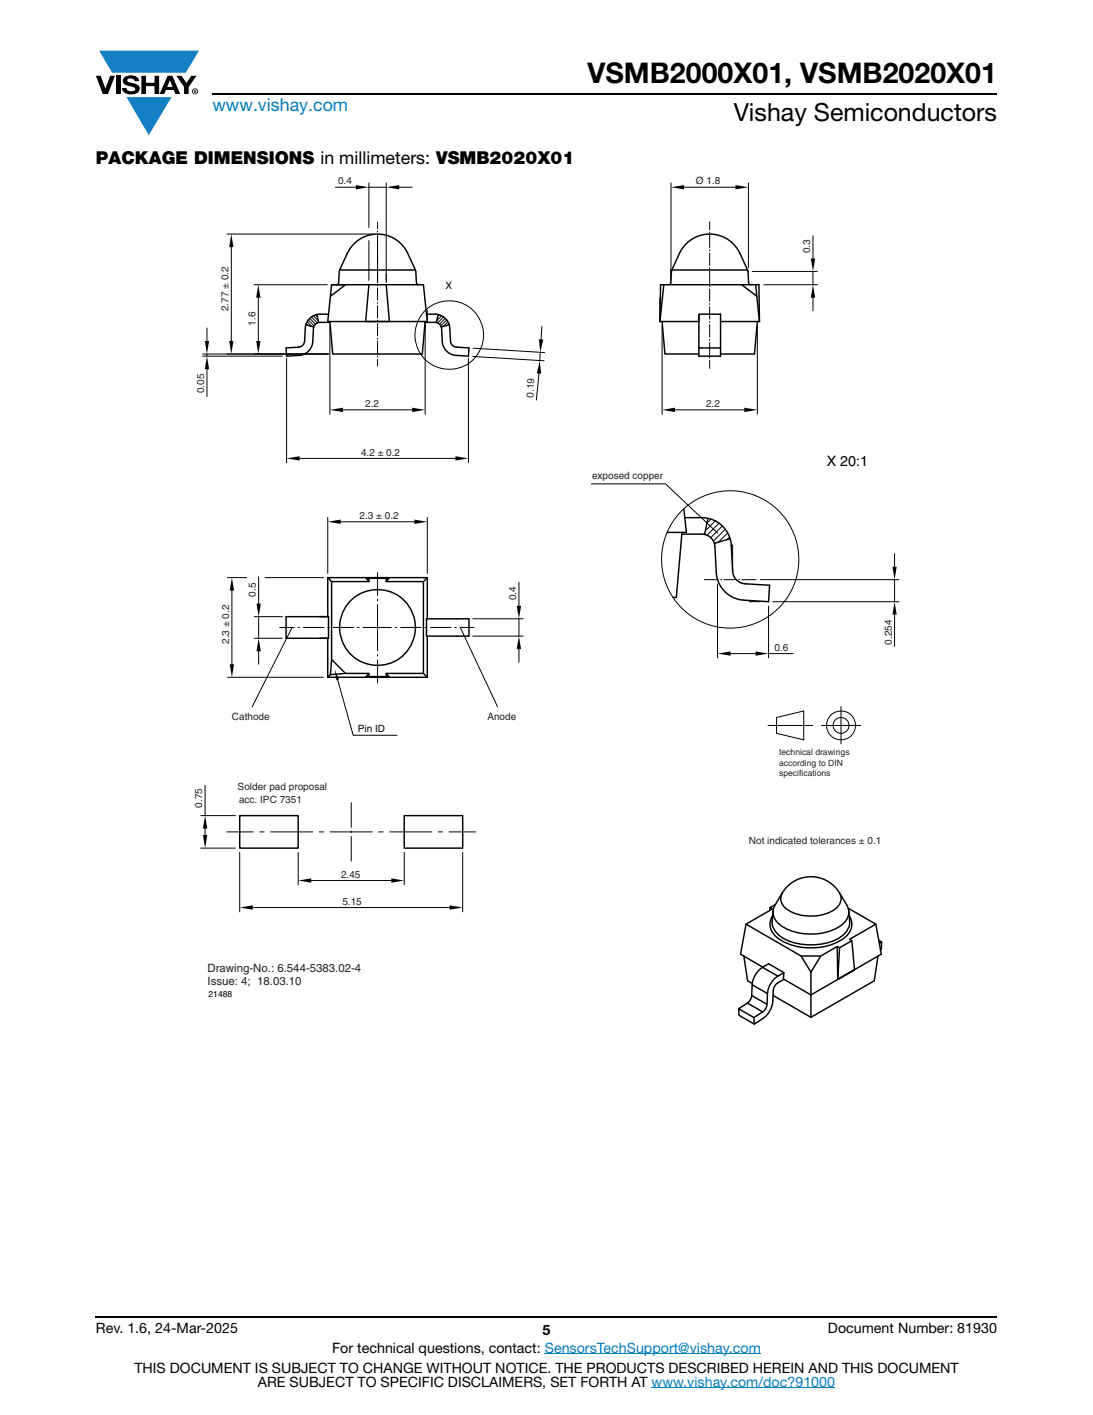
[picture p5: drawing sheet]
<svg xmlns="http://www.w3.org/2000/svg" width="216mm" height="279mm" viewBox="0 0 216 279" stroke-linecap="round" stroke-linejoin="round" font-family="sans-serif">
<g fill="#147fc3">
<path d="M19.6 10h19.7l-2.6 4.3h-1.1h-13.5z"/>
<path d="M25 19.2h8.9l-4.5 7.5z"/>
</g>
<g fill="#000">
<path d="M18.9 15h1l.9 2.5 1-2.5h.9l-1.4 3.6h-1zM22.9 15h.9v3.6h-.9zM24.6 15.3a2.1 2.1 0 0 1 2.8 .3l.1 .4h-.9a.79 .79 0 0 0-.7-.5 .79 .79 0 0 0-.8 .4l.3 .3 1 .2a1.08 1.08 0 0 1 1.2 1 1.08 1.08 0 0 1-1.1 1.2 1.73 1.73 0 0 1-2.4-1.2h.9a.96 .96 0 0 0 .8 .6 .96 .96 0 0 0 .9-.4 1.31 1.31 0 0 0-1.2-.6 1.03 1.03 0 0 1-1.1-.6 1.03 1.03 0 0 1 .2-1.1zM27.9 15h.9v1.3h1.7v-1.3h.9v3.6h-.9v-1.6h-1.7v1.6h-.9zM34.8 15h1.1l.9 1.4 1-1.4h1l-1.5 2.2v1.4h-.9v-1.4z"/>
<path d="M33.6 15.9l.5 1.3h-1.1zM33.1 15l-1.6 3.6h1l.3-.8h1.5l.3 .8h1l-1.6-3.6z"/>
<path d="M38.4 17.8h.2v.2h-.2zM38.3 17.7v.7h.1v-.3l.4 .3-.2-.3 .2-.2-.1-.2z"/>
<path d="M38.1 18a.46 .46 0 0 1 .9 0 .46 .46 0 0 1-.9 0zM37.9 18a.6 .6 0 0 0 1.2 0 .6 .6 0 0 0-1.2 0z"/>
</g>
<path d="M42 18.6h155M18.9 260h178.1" fill="none" stroke="#000" stroke-width=".36"/>
<path d="M107.6 267.3h42.7M128.7 274h36.3" fill="none" stroke="#007ec4" stroke-width=".2"/>
<g fill="none" stroke="#000" stroke-width=".2">
<path d="M66.2 37h4.1M72.9 37h3.4M72.9 36.1v8.8M76.3 36.1v19.7M78.8 37h2.6M132.5 36.1v16.7M135.1 37h10.2M147.8 36.1v16.7M44.8 46.2h28.9M45.7 48.8v18.5M50.2 56.2h14.4M51 58.8v8.5"/>
<path d="M72.9 47.5v7.9M74.6 43.8v1.4M74.6 45.6v.2M74.6 46.3v9.6M74.6 56.2v.2M74.6 56.8v2.5M74.6 59.7v.2M130.4 58.8v4.7M132.5 53v2.4M140.2 43.8v1.6M140.2 45.8v.2M140.2 46.5v2.4"/>
<path d="M140.2 49.4v.2M140.2 50v2.4M140.2 52.9v.2M140.2 53.5v2.5M140.2 56.4v.2M140.2 57.1v2.4M140.2 59.9v.2M148.6 53.6h12.9M150.9 56.2h10.6M160.6 46.6v4.4M160.6 53.6v2.6M160.6 58.8v2.6"/>
<path d="M40 69.9h24.9M40 70.3h15.8M40.9 64.8v2.5M40.9 69.9v.4M40.9 72.9v5.4M56.6 70.7v20.7M60.5 64l.2 .2M60.7 63.5l.9 1M60.9 63.2l1.2 1.1M61.2 62.9l1.1 1.1M61.5 62.6l1.2 1.2M61.9 62.4l1 .9"/>
<path d="M62.3 62.2l.4 .4M65.2 64.4v17.4M74.6 60.4v2.4M74.6 63.2v.3M74.6 63.9v2.4M74.6 66.8v.2M74.6 67.4v2.5M74.6 70.3v.2M74.6 71v1.3M84 63.5v18.3M84.4 61.3v1.8M86.8 62.2l-.3 .4"/>
<path d="M87.3 62.4l-1 .9M87.6 62.6l-1.1 1.2M88 62.9l-1.2 1.1M88.2 63.2l-1.1 1.1M88.5 63.5l-.9 1M88.7 64l-.3 .2M92.5 70.7v20.7M93.4 70.4l14.1 .8M93.5 68.8l14.1 .8M106.5 73.7l-.6 5.3M106.7 69.6l-.1 1.6M107 64.5l-.1 2.5"/>
<path d="M130.8 64.4v17.4M140.2 60.6v2.4M140.2 63.5v.2M140.2 64.1v2.5M140.2 67v.2M140.2 67.6v2.5M140.2 70.5v.2M140.2 71.2v1.5M149.6 64.4v17.4M59.2 90.5h30.8M67.7 80.9h13.7M116.8 95.5h14.7l10.2 9.7"/>
<path d="M133.3 80.9h13.7M44.9 114.1h3.8M45.8 116.6v14.6M51.1 113.9v5.3M52.4 114.1h11.5M64.7 102.2v11M67.3 103h14.5M74.6 113.1v4.5M74.6 118.3v.3M74.6 119.4v9.1M84.4 102.2v11M102.5 115v4.6"/>
<path d="M139.1 114.5h2.8M140.4 102.5l-.7 .8M141.3 102.8l-2 2M141.7 115.3v14.6M142 103.3l-2.3 2.4M142.4 114.5h.2M142.7 103.9l-2.3 2.3M143 114.5h2.4M143.3 104.5l-2.4 2.3M143.7 105.2l-1.8 1.9M144.1 106.1l-.5 .4M144.7 107.6v5.2"/>
<path d="M145.9 114.5h.2M146.5 114.5h2.8M148 118.8h2M150.2 114.5h27.4M151.8 119.7v10.2M152.7 118.8h24.9M176.7 109.3v2.6M176.7 114.5v4.3M44.9 133.7h19M50.2 126h5.6M50.2 121.8h5.6M51.1 121.8v4.2"/>
<path d="M51.1 128.6v2.6M55.2 123.9h2.9M57.7 123.9l-7.9 15.7M58.9 123.9h.3M59.9 123.9h4.1M64.7 123.9h.4M65.8 123.9h4.1M66.7 134.2l3.1 11h8.6M70.6 123.9h.3M71.7 123.9h5.6M74.6 129.2v.4M74.6 130.3v4.6"/>
<path d="M78.1 123.9h.3M79.1 123.9h4.1M83.9 123.9h.4M85 123.9h4.1M89.8 123.9h.3M90.9 123.9h2.7M90.9 123.9l7.4 15.7M93.4 125.6h10M93.4 122.2h10M102.5 122.2v3.4M102.5 128.2v2.5M144.3 129.1h5"/>
<path d="M151.8 129.1h4.9M166.1 139.5v7.4M176.7 121.4v6.2M40.5 155.1v5.9M69.4 158.5v4.8M151.7 143.2h8.9M153.4 141.7l5.4-1.3v5.7l-5.4-1.3zM162.3 143.2h7.7M39.7 167.5h6.8M39.7 161h6.8M40.5 163.6v1.3M44.8 164.3h5.2"/>
<path d="M47.3 168.3v11.7M49.9 179.2h38.9M51.3 164.3h.9M53.4 164.3h8.4M58.9 168.3v6.4M61.5 173.9h15.8M63.1 164.3h.8M65.2 164.3h8.3M69.4 164.1v.3M69.4 165.2v4.8M74.8 164.3h.9M77 164.3h8.3"/>
<path d="M79.8 168.3v6.4M86.6 164.3h.8M88.7 164.3h5.3M91.4 168.3v11.7"/>
<circle cx="88.7" cy="66.2" r="6.8"/>
<circle cx="144.2" cy="110.5" r="13.6"/>
<circle cx="166.1" cy="143.2" r="2.86"/>
<circle cx="166.1" cy="143.2" r="1.57"/>
</g>
<g fill="#000">
<path d="M70.3 36.5l2.6 .5-2.6 .4zM76.3 37l2.5-.5v.9zM132.5 37l2.6-.5v.9zM145.3 36.5l2.5 .5-2.5 .4zM45.7 46.2l.4 2.6h-.8zM51 56.2l.4 2.6h-.8zM160.6 56.2l.4 2.6h-.8zM160.2 51h.8l-.4 2.6zM40.5 67.3h.8l-.4 2.6zM40.9 70.3l.4 2.6h-.8zM45.3 67.3h.8l-.4 2.6zM50.6 67.3h.8l-.4 2.6z"/>
<path d="M106.6 71.2l.3 2.6-.9-.1zM106.5 67h.8l-.6 2.6zM56.6 90.5l2.6-.4v.8zM65.2 80.9l2.5-.4v.9zM81.4 80.5l2.6 .4-2.6 .5zM90 90.1l2.5 .4-2.5 .4zM130.8 80.9l2.5-.4v.9zM147 80.5l2.6 .4-2.6 .5zM45.8 114.1l.4 2.5h-.8zM50.7 119.2h.8l-.4 2.6zM64.7 103l2.6-.4v.9zM81.8 102.6l2.6 .4-2.6 .5z"/>
<path d="M102.1 119.6h.8l-.4 2.6zM176.3 111.9h.8l-.4 2.6zM45.4 131.2h.8l-.4 2.5zM51.1 126l.4 2.6h-.8zM66.1 132.2l.9 2-.6 .1zM102.5 125.6l.4 2.6h-.8zM141.7 129.1l2.6-.5v.9zM149.3 128.6l2.5 .5-2.5 .4zM176.7 118.8l.4 2.6h-.8zM40.1 164.9h.8l-.4 2.6zM40.5 161l.4 2.6h-.8zM47.4 179.2l2.5-.4v.8z"/>
<path d="M58.9 173.9l2.6-.5v.9zM77.3 173.4l2.5 .5-2.5 .4zM88.8 178.8l2.6 .4-2.6 .4z"/>
</g>
<g fill="none" stroke="#000" stroke-width=".29">
<path d="M67.1 53.3h14.9M68.2 56.2l-2.9 2.3 .2-2.3h18.1M72.9 56.2l-.7 7.3M76.3 56.2l.6 7.3M82.7 56.2l-.3-.1-.1-.3-.3-2.5a11 11 0 0 0-4-6.1 6.6 6.6 0 0 0-9.4 2.8l-1.5 3.3-.2 2.5-.1 .3-.3 .1M83.6 56.2l.8 7.3h-19.7l.6-5M131.1 56.2l-.7 7.3h7.6M132.7 53.3h15M146.5 56.2l3 2.3-.2-2.3M148.3 56.2l-.3-.1-.1-.3-.2-2.5a11.2 11.2 0 0 0-4.1-6.1 6.6 6.6 0 0 0-9.4 2.8l-1.5 3.3-.2 2.5-.1 .3-.3 .1M149.5 58.5l.5 5M60.4 64.1l1.6 .5"/>
<path d="M62.6 62.1l.3 1.6M64.9 62a4.5 4.5 0 0 0-3.7 .8 2.83 2.83 0 0 0-.9 2l-.2 2.9a1.24 1.24 0 0 1-1.1 .9l-2.5 .1 .1 1.6a6.1 6.1 0 0 0 3.9-.6 2.87 2.87 0 0 0 1.3-2.3l.1-2.5a1.3 1.3 0 0 1 1.3-1.2h2M65.2 63.5l.5 6.4h17.7l.6-6.4M84.2 62a4.5 4.5 0 0 1 3.7 .8 2.87 2.87 0 0 1 1 2l.1 2.5a1.25 1.25 0 0 0 1.2 1.3l2.4 .1-.1 1.6a6.1 6.1 0 0 1-3.9-.6 2.91 2.91 0 0 1-1.2-2.3l-.2-2.5a1.3 1.3 0 0 0-1.3-1.2h-1.9M86.5 62.1l-.3 1.6M88.7 64.1l-1.5 .5M130.4 63.5h.1M130.8 63.5l.5 6.4h6.7M138 63.5h.1M138 62h4.3v8.3h-4.3zM138 68.7h4.3M138.1 62.2l-.1 1.3"/>
<path d="M142.3 63.5h7.7M149.6 63.5l-.6 6.4h-6.7M150 63.5l-.1-7.3h-19.4l-.1 7.3M64.7 114.1v7.7M72.2 114.1h4.7l-.6 .1M72.2 114.1l.7 .1M72.2 114.1l.7 .7M72.2 114.1h-7.5l.8 .7M84.4 114.1l-.8 .7M84.4 114.1v8.1M84.4 114.1h-7.5l-.6 .7M134.7 105.1l-1.1 12.9h-.7"/>
<path d="M135.1 100.5l.5 4.6h-3.8M135.3 102.2a11.9 11.9 0 0 1 5.6 .5 5.8 5.8 0 0 1 3.5 5l.3 5.1a2.58 2.58 0 0 0 2.4 2.5l4.9 .3-.2 3.2-4.9-.3a5.8 5.8 0 0 1-5.4-5.5l-.3-5.1a2.58 2.58 0 0 0-2.5-2.4h-4M139.8 102.4l-.6 3.1M144.2 106.4l-3.1 .9M63.2 121.8h1.7v4.2h-8.4v-4.2h8.4M64.7 133.7h19.7M64.7 126v7.7M65.5 130.2l-.2 3-.6 .5M68.2 133l-2.9 .2M72.2 133.7l.7-.1h3.4l.6 .1zM72.9 133h-4.7l-2.7-2.8v-15.4h7.4v-.6h3.4v.6h7.3v18.2h-7.3v.6M72.9 133.6v-.6l-.7 .7"/>
<path d="M76.3 133l.6 .7M83.6 133l.8 .7M84.2 122.2h8.4v3.4h-8.4zM84.4 125.6v8.1M47.3 161h11.6v6.5h-11.6zM79.8 161h11.6v6.5h-11.6zM152.1 179.2v.6M152.7 179.9a4.3 4.3 0 0 0 1.7 5.2 12 12 0 0 0 11.5 0 3.6 3.6 0 0 0 1.9-3.2l-.1-2M153.2 178.6l-1.1 .6 .5 .3-5.2 3 10.8 6.3h3.9l3.3-1.9M154.5 176.3l-1.4 2.4a2.92 2.92 0 0 0 1.1 4 11.2 11.2 0 0 0 12 0 2.93 2.93 0 0 0 1.1-4l-1.5-2.4M154.5 176.3a2.4 2.4 0 0 0 1 3.3 8.9 8.9 0 0 0 9.7-.3 2.32 2.32 0 0 0 .6-3M154.5 176.3a6.6 6.6 0 0 1 11.3 0"/>
<path d="M167.5 179.3l5.5 3.2-5.2 3 .5 .3M145.9 199.2l1.7-1.1 3 1.7-1.7 1.1zM145.9 199.2l.1 1.3 3 1.7M146.9 188.8l.8 4.9 .9 .5M147.4 182.5l-1.1 5.9 4.4 2.6M148.5 196.6l-.3 .8-.6 .7M148.6 194.4l3 1.8-.1 2.1-3-1.7zM150.6 191a4.5 4.5 0 0 0-2 3.4M151.5 198.3l-.3 .9-.6 .6M152.6 180.8a3.2 3.2 0 0 0 1.5 4.7 12.1 12.1 0 0 0 12.9-.5 3.1 3.1 0 0 0 .8-4.2M152.7 196.6l7.5 4.3M153.6 192.7a4.7 4.7 0 0 0-2 3.5"/>
<path d="M154.8 192.1l-1.2 .6-3-1.7 1.2-.7 3 1.8-.1 1.2 5.5 3.2M154.9 193.4a3.4 3.4 0 0 0-1.9 1.3l-.3 .9a7.4 7.4 0 0 1-.4 3.5l-.5 1a7.4 7.4 0 0 1-2.8 2.1l-.1-1.3M158.2 188.8l2 3.2v4.5M160.2 196.5v4.4M162.1 188.8l-1.9 3.2M165.8 187.1l2.5-1.3 .5 5.7-3.3 1.9zM165.8 187.1l-.4-.2 .1 6.5 3.3-1.9M173 182.5l1.1 5.9-13.9 8.1M173.4 188.8l-.7 4.9-12.5 7.2M173.6 185.7l.6 .3M173.7 186.2l.5-.2-.1 1.4-.2 .1"/>
<circle cx="74.6" cy="123.9" r="7.5"/>
</g>
<text font-size="5.6" x="116" y="16.4">VSMB2000X01, VSMB2020X01</text>
<text font-size="4.9" x="144.9" y="24">Vishay Semiconductors</text>
<text font-size="3.5" fill="#007ec4" x="42" y="21.9">www.vishay.com</text>
<text font-size="3.5" x="18.9" y="32.3">PACKAGE DIMENSIONS in millimeters: VSMB2020X01</text>
<g font-size="2.8">
<text x="163.3" y="92">X 20:1</text>
<text x="18.9" y="263.3">Rev. 1.6, 24-Mar-2025</text>
<text x="107.2" y="263.6">5</text>
<text x="163.6" y="263.3">Document Number: 81930</text>
<text x="65.6" y="267.1">For technical questions, contact: SensorsTechSupport@vishay.com</text>
<text x="26.5" y="271">THIS DOCUMENT IS SUBJECT TO CHANGE WITHOUT NOTICE. THE PRODUCTS DESCRIBED HEREIN AND THIS DOCUMENT</text>
<text x="50.9" y="273.8">ARE SUBJECT TO SPECIFIC DISCLAIMERS, SET FORTH AT www.vishay.com/doc?91000</text>
</g>
<g font-size="2.3" fill="#231f20">
<text x="41" y="191.9">Drawing-No.: 6.544-5383.02-4</text>
<text x="41" y="194.6">Issue: 4; 18.03.10</text>
</g>
<g font-size="2" fill="#231f20">
<text x="66.8" y="36.4">0.4</text>
<text x="137.5" y="36.4">Ø 1.8</text>
<text x="160" y="50" transform="rotate(-90 160 50)">0.3</text>
<text x="45.1" y="61.5" transform="rotate(-90 45.1 61.5)">2.77 ± 0.2</text>
<text x="50.5" y="64.3" transform="rotate(-90 50.5 64.3)">1.6</text>
<text x="40.3" y="77.6" transform="rotate(-90 40.3 77.6)">0.05</text>
<text x="72.2" y="80.4">2.2</text>
<text x="105.4" y="78.5" transform="rotate(-87 105.4 78.5)">0.19</text>
<text x="139.5" y="80.4">2.2</text>
<text x="71.3" y="90">4.2 ± 0.2</text>
<text x="116.9" y="94.6">exposed copper</text>
<text x="71" y="102.5">2.3 ± 0.2</text>
<text x="50.5" y="117.8" transform="rotate(-90 50.5 117.8)">0.5</text>
<text x="101.9" y="118.5" transform="rotate(-90 101.9 118.5)">0.4</text>
<text x="45.3" y="127.2" transform="rotate(-90 45.3 127.2)">2.3 ± 0.2</text>
<text x="153" y="128.5">0.6</text>
<text x="176.2" y="127.3" transform="rotate(-90 176.2 127.3)">0.254</text>
<text x="45.8" y="142.1">Cathode</text>
<text x="96.3" y="142.1">Anode</text>
<text x="40" y="159.5" transform="rotate(-90 40 159.5)">0.75</text>
<text x="46.9" y="156">Solder pad proposal</text>
<text x="47.2" y="158.5">acc. IPC 7351</text>
<text x="147.9" y="166.7">Not indicated tolerances ± 0.1</text>
<text x="67.4" y="173.3">2.45</text>
<text x="67.6" y="178.6">5.15</text>
</g>
<g font-size="2">
<text x="88" y="57">X</text>
<text x="70.7" y="144.6">Pin ID</text>
</g>
<g font-size="1.7" fill="#231f20">
<text x="153.9" y="149">technical drawings</text>
<text x="153.9" y="153.3">specifications</text>
<text x="153.9" y="151.2">according to DIN</text>
</g>
<text font-size="1.7" x="41.2" y="196.9">21488</text>
</svg>
